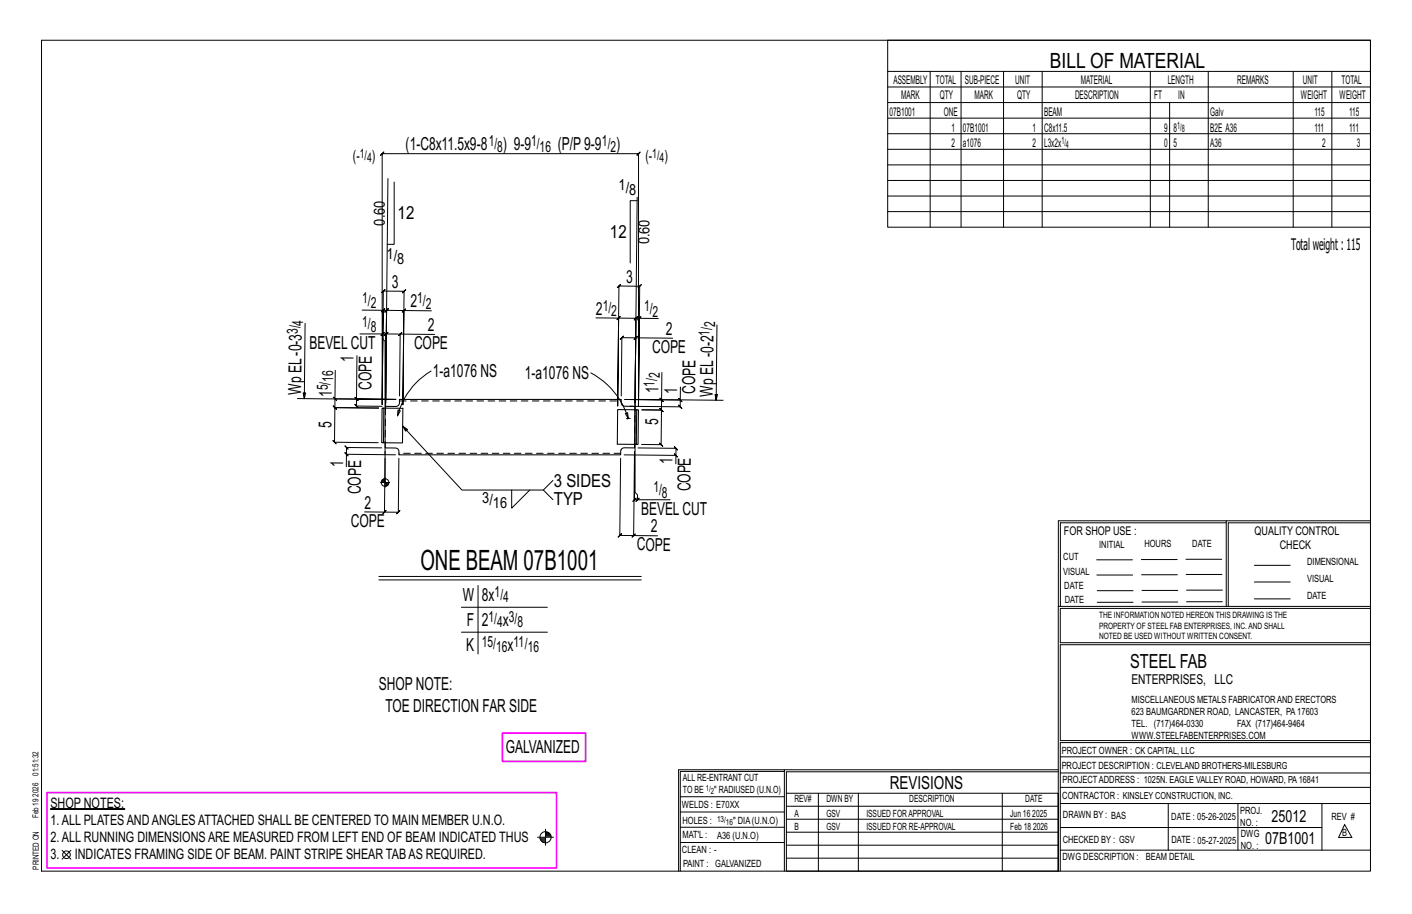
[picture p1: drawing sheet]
<svg xmlns="http://www.w3.org/2000/svg" width="432mm" height="279mm" viewBox="0 0 432 279" stroke-linecap="round" stroke-linejoin="round" font-family="sans-serif">
<path d="M15.4 247.2h22.8v.2h-22.8z" fill="#000" stroke="#000" stroke-width=".31"/>
<g fill="none" stroke="#000" stroke-width=".31">
<path d="M12.7 12.3h406.4v254h-406.4zM271.5 12.3h147.6v57.2h-147.6zM271.5 21.8h147.6M271.5 26.6h147.6M271.5 31.4h147.6M271.5 36.1h147.6M284.5 21.8v47.7M293.9 21.8v47.7M306.9 21.8v47.7M318.7 21.8v47.7M351.8 21.8v47.7M357.7 31.4v38.1"/>
<path d="M369.5 21.8v47.7M395.5 21.8v47.7M407.3 21.8v47.7M118.6 54.6l-.7 69.6M120.5 55.6v19.1h-2.1M271.5 40.9h147.6M271.5 45.6h147.6M271.5 50.4h147.6M271.5 55.2h147.6M271.5 59.9h147.6M194.8 61.3h-2.1v19.1M194.9 60.3l-.8 76.6"/>
<path d="M271.5 64.7h147.6M93.3 98.9l-.2 23-.4-1.8h.8l-.4 1.8M110.8 94.8l6.4 .1-.3 28.8 .3-34.7-.5 .5 1-1-.5 .5h6.4l-.5 .5 1-1-.5 .5-.4 34.8 .3-28.9 8.4 .1M116.7 95.4l1-1zM117.2 94.9h1l-.5 .5 1-1-.5 .5-.3 28.3M123 95.4l1-1zM123.5 94.9h-5.3l.5-.5-1 1 .5-.5-.3 28.3M182.2 97.2h7l-.3 26.9 .4-36.7-.5 .5 1-1-.5 .5 6.3 .1-.5 .5 1-1-.5 .5-.4 36.7 .3-26.9 5.8 .1M188.7 97.7l1-1zM189.2 97.2l5.3 .1-.5 .5 1-1-.5 .5-.3 25.9M195 97.8l1-1zM195.5 97.3h-1l.5-.5-1 1 .5-.5-.3 25.9"/>
<path d="M219.3 99.3l-.3 23-.3-1.7h.7l-.4 1.7M109.2 108.7l-.2 13.3 12.1 .1-18.7-.2 .1-8.7M110 102.1h7v1.5l.8 .7v34.7M116.5 102.6l1-1zM117 102.1h.9l-.5 .5 1-1-.5 .5v20M121.9 102.6l1-1zM122.4 102.1h-4.3l.5-.5-1 1 .5-.5-.2 21.1M131.8 113.4a22.4 22.4 0 0 0-10.2 13.7M132.9 102.2l-10.5-.1-.2 18.9M180.7 114a23.6 23.6 0 0 1 11.4 13.9M193.9 103.8l1-1zM194.4 103.3l-4.2-.1 .5-.5-1 1 .5-.5-.2 17.8"/>
<path d="M202.4 113.9l-.1 8.3-11.3-.1 17 .2 .1-4M205.7 103.4l-11.3-.1-.2 19.9M90.9 121.8l26 .3v-75.1l-.5 .5 1-1-.5 .5h78.4l-.5 .5 1-1-.5 .5v75.1l25.8 .3M101.9 121.4l1 1zM102.4 121.9v2.7l-.5-.5 1 1-.5-.5 13.4 .1-13.4-.1-.5-.5 1 1-.5-.5-.1 10.6-.5-.5 1 1-.5-.5 13.4 .1M105.5 138.4l.9 1zM108.5 121.5l1 1zM109 122v2.1l-.5-.5 1 1-.5-.5 7.9 .1M116.7 136.9l-10.7-.1-.5-.5 1 1-.5-.5-.1 2.1M117.8 138l-.2 18.5h-6.1M120.9 139l-15-.1v3.8M121.7 125.3l.7 .3-.8 1.5z"/>
<path d="M123.1 130.3l1 1.5 .5-.5-1.5-1 18.2 19.5h24.9l2.9-2.9M190.9 139l15.8 .2v2.6M191.2 126.4l.7-.2 .2 1.7zM192.1 127.9l-.5 .1M192.7 127.9h-.6M194 139v13.8l-.5 .5 1-1-.5 .5h1M194 138l-.2 25.7 7.3 .1M194.2 122.1v28.4l.8 .8v1.5h9.9M195.1 136.9l11.6 .2-.5-.6 1 1.1-.5-.5v2.1M201.8 121.7l1 1zM202.3 122.2v3.1l-.5-.5 1 1.1-.5-.6h-6h6l-.5-.5 1 1.1-.5-.6-.1 10.6-.5-.5 1 1-.5-.5h-6M206.2 138.7l1 1z"/>
<path d="M207.5 121.8l1 1zM208 122.3v2.1l-.5-.5 1 1-.5-.5-15.4-.2M116.4 147.5h2.8M116.7 147v.5M116.9 146.7v.8M117.1 157l1-.9zM117.1 146.5v1M117.3 146.4v1.1M117.5 146.4v1.1M117.8 140.1v8.8M118 147.5v1.1M118.2 147.5v1.1"/>
<path d="M118.4 147.5v1M118.6 147.5v.8M118.8 147.5v.5M122 140.1l-.2 16.5 .5-.5-1 1 .5-.5-4.2-.1M156.5 149.8v5.5l5.5-5.5M166.2 149.8l2.9 2.9M189.8 140.1l-.3 23.6-.5 .5 1-1-.5 .5h4.3M194.5 153.3l1-1zM375 159.8h-50.7v25.6M375 159.2h-51.3l-.1 107.1M419.1 159.2h-44.1v26.2M419.1 159.8h-43.5v25.6"/>
<path d="M115.9 176.2h80.2M115.9 177.3h80.2M146.2 179v20.9M193.3 164.2l1-1zM335.4 171.1h10.9M335.4 175.8h11M349 171h11M349.1 175.7h11M362.7 171h10.9M362.7 175.6h11M383.6 172.8h11M383.6 177.9h11"/>
<path d="M141.1 185.6h26.3M141.1 193.3h26.3M323.7 185.4h95.4M335.5 184.1h11M335.5 180.6h11M349.2 184h11M349.2 180.5h11M362.9 180.4h10.9M362.9 184h10.9M383.6 183.1h11M419.1 186h-94.9v10.5h94.9M419.1 197.1h-94.9v29.3h94.9v.6h-94.9v39.3"/>
<path d="M239.9 235.8h-31.9v30.5M239.9 235.3h-32.4v31M323.6 235.3h-83.7v31M323.6 235.9h-83.1v6.6M324.2 236.3h94.9M324.2 231.4h94.9M19 259.9l2.7 2.7M21.7 259.9l-2.7 2.7M164.4 255.9h4.9M165.1 256.2h1.7M165.2 256.5h1.6M165.3 256.8h1.5"/>
<path d="M165.6 257.1h1.2M165.9 257.4h.9M166.8 253.5v4.9M166.8 254.5h1M166.8 255.6h1.7M166.8 254.8h1.3M166.8 255.1h1.5M166.8 255.4h1.6M208 252.9h31.9M208 257.5h31.9M208 243.6h31.9M208 248.2h31.9"/>
<path d="M240.5 242.5h83.1v23.8h-83.1zM240.5 258.4h83.1M240.5 254.4h83.1M240.5 250.4h83.1M240.5 246.5h83.1M250.3 242.5v23.8M262.5 242.5v23.8M306.5 242.5v23.8M324.2 253h80.1M324.2 245.6h94.9M324.2 259.9h94.9M324.2 240.7h94.9"/>
<path d="M357.3 245.6v14.3M378.6 245.6v14.3M404.3 245.6v14.3M411.2 252.1l2.2 3.9h-4zM240.5 262.3h83.1"/>
<circle cx="117.8" cy="147.5" r="1.16"/>
<circle cx="166.8" cy="255.9" r="1.71"/>
<circle cx="20.3" cy="261.3" r="1.17"/>
</g>
<path d="M153.6 224.1h25.5v8.7h-25.5zM14.4 242.3h155.8v23h-155.8z" fill="none" stroke="#f0f" stroke-width=".5"/>
<path d="M116.8 124.8h.6l-.1 10.5h-.6zM117.4 124.8h5.8l-.1 10.6-5.8-.1M117.8 135.3v1.6l3.2 .1a1.06 1.06 0 0 1 1 1v1h67.8v-1.1a1.06 1.06 0 0 1 1.1-1h3.2v-1.1M117.9 124.8v-.6l3.2 .1a1.06 1.06 0 0 0 1.1-1.1v-1.1h67.8v1a1.06 1.06 0 0 0 1 1.1h3.2v1.1M194.7 125.3h.5l-.1 10.6-.5-.1zM194.7 125.3l-5.8-.1-.1 10.6h5.8" fill="none" stroke="#000" stroke-width=".32"/>
<path d="M117.9 124.8l-.1 10.5M122.2 122.6h67.8M189.8 138.6h-67.8M194.1 135.8l.1-10.5" fill="none" stroke="#000" stroke-width=".31" stroke-dasharray="2 1.4"/>
<text font-size="8.6" x="128.6" y="174.3">ONE BEAM 07B1001</text>
<text font-size="6.4" x="321.1" y="20.7">BILL OF MATERIAL</text>
<text font-size="5.9" x="345.6" y="204.1">STEEL FAB</text>
<g font-size="5.5">
<text x="124" y="46">(1-C8x11.5x9-8</text>
<text x="153.8" y="46">) 9-9</text>
<text x="170.6" y="46">(P/P9-9</text>
<text x="188.4" y="46">)</text>
<text x="121.6" y="66.9">12</text>
<text x="186.5" y="72.6">12</text>
<text x="119.9" y="88" transform="rotate(1 119.9 88)">3</text>
<text x="191.4" y="86.5" transform="rotate(1 191.4 86.5)">3</text>
<text x="125.5" y="94" transform="rotate(1 125.5 94)">2</text>
<text x="130.9" y="101.2" transform="rotate(1 130.9 101.2)">2</text>
<text x="182.2" y="96.2" transform="rotate(1 182.2 96.2)">2</text>
<text x="94.7" y="106.6">BEVELCUT</text>
<text x="126.6" y="106.7" transform="rotate(1 126.6 106.7)">COPE</text>
<text x="199.4" y="107.9" transform="rotate(1 199.4 107.9)">COPE</text>
<text x="203.7" y="102.4" transform="rotate(1 203.7 102.4)">2</text>
<text x="108.1" y="110.8" transform="rotate(-89 108.1 110.8)">1</text>
<text x="113.6" y="119.2" transform="rotate(-89 113.6 119.2)">COPE</text>
<text x="132.4" y="115.3">1-a1076 NS</text>
<text x="160.5" y="115.9">1-a1076 NS</text>
<text x="92.1" y="120.8" transform="rotate(-89 92.1 120.8)">WpEL-0-3</text>
<text x="101.4" y="121.4" transform="rotate(-89 101.4 121.4)">1</text>
<text x="201.3" y="120.2" transform="rotate(-89 201.3 120.2)">1</text>
<text x="207.1" y="120.3" transform="rotate(-89 207.1 120.3)">1</text>
<text x="212.6" y="120.4" transform="rotate(-89 212.6 120.4)">COPE</text>
<text x="218" y="121.3" transform="rotate(-89 218 121.3)">WpEL-0-2</text>
<text x="101.3" y="130.9" transform="rotate(-89 101.3 130.9)">5</text>
<text x="201.2" y="129.9" transform="rotate(-89 201.2 129.9)">5</text>
<text x="104.9" y="142.7" transform="rotate(-89 104.9 142.7)">1</text>
<text x="205.7" y="141.8" transform="rotate(-89 205.7 141.8)">1</text>
<text x="169.3" y="148.8">3 SIDES</text>
<text x="110.4" y="151.1" transform="rotate(-89 110.4 151.1)">COPE</text>
<text x="111.5" y="155.5" transform="rotate(1 111.5 155.5)">2</text>
<text x="169.3" y="154.3">TYP</text>
<text x="211.1" y="150.2" transform="rotate(-89 211.1 150.2)">COPE</text>
<text x="107.3" y="161" transform="rotate(1 107.3 161)">COPE</text>
<text x="196.1" y="157.5">BEVELCUT</text>
<text x="199" y="162.8" transform="rotate(1 199 162.8)">2</text>
<text x="194.8" y="168.3" transform="rotate(1 194.8 168.3)">COPE</text>
<text x="141.5" y="183.7">W</text>
<text x="147.4" y="183.7">8x</text>
<text x="142.7" y="191.3">F</text>
<text x="147.4" y="191.3">2</text>
<text x="153.8" y="191.3">x</text>
<text x="142.5" y="198.9">K</text>
<text x="155.2" y="198.9">x</text>
<text x="115.9" y="211">SHOPNOTE:</text>
<text x="117.9" y="217.6">TOE DIRECTION FAR SIDE</text>
<text x="154.7" y="230.2">GALVANIZED</text>
<text x="272.2" y="241.1">REVISIONS</text>
</g>
<g font-size="5.1">
<text x="388.9" y="251.3">25012</text>
<text x="386.9" y="258.1">07B1001</text>
</g>
<text font-size="4.9" x="394.8" y="76.4">Totalweight : 115</text>
<g font-size="4.7">
<text x="149.5" y="44.7">1/</text>
<text x="152.1" y="46.4">8</text>
<text x="162.4" y="44.7">1/</text>
<text x="165" y="46.4">16</text>
<text x="184.1" y="44.7">1/</text>
<text x="186.7" y="46.4">2</text>
<text x="107.9" y="49.3">(-</text>
<text x="113.7" y="49.3">)</text>
<text x="197.4" y="49.3">(-</text>
<text x="203.2" y="49.3">)</text>
<text x="189.2" y="58.1">1/</text>
<text x="192.5" y="59.7">8</text>
<text x="117.6" y="69" transform="rotate(-89 117.6 69)">0.60</text>
<text x="198.6" y="74.7" transform="rotate(-89 198.6 74.7)">0.60</text>
<text x="118.2" y="79">1/</text>
<text x="121.5" y="80.7">8</text>
<text x="110.8" y="92.6" transform="rotate(1 110.8 92.6)">1/</text>
<text x="113.4" y="94.2" transform="rotate(1 113.4 94.2)">2</text>
<text x="127.6" y="92.7" transform="rotate(1 127.6 92.7)">1/</text>
<text x="130.2" y="94.4" transform="rotate(1 130.2 94.4)">2</text>
<text x="184.3" y="95" transform="rotate(1 184.3 95)">1/</text>
<text x="197" y="95.1" transform="rotate(1 197 95.1)">1/</text>
<text x="92.7" y="99.5" transform="rotate(-89 92.7 99.5)">4</text>
<text x="110.8" y="99.8">1/</text>
<text x="113.4" y="101.5">8</text>
<text x="186.9" y="96.6" transform="rotate(1 186.9 96.6)">2</text>
<text x="199.6" y="96.8" transform="rotate(1 199.6 96.8)">2</text>
<text x="218.7" y="100" transform="rotate(-89 218.7 100)">2</text>
<text x="91" y="102.1" transform="rotate(-89 91 102.1)">3/</text>
<text x="217" y="102.6" transform="rotate(-89 217 102.6)">1/</text>
<text x="100.2" y="119.3" transform="rotate(-89 100.2 119.3)">5/</text>
<text x="101.9" y="116.7" transform="rotate(-89 101.9 116.7)">16</text>
<text x="200.1" y="118.2" transform="rotate(-89 200.1 118.2)">1/</text>
<text x="201.8" y="115.6" transform="rotate(-89 201.8 115.6)">2</text>
<text x="147.5" y="153.6">3/</text>
<text x="150.7" y="155.3">16</text>
<text x="199.8" y="150.5">1/</text>
<text x="202.4" y="152.2">8</text>
<text x="151.3" y="182.4">1/</text>
<text x="153.9" y="184.1">4</text>
<text x="149.4" y="190.1">1/</text>
<text x="152" y="191.7">4</text>
<text x="155.6" y="190.1">3/</text>
<text x="158.2" y="191.7">8</text>
<text x="147.4" y="197.7">15/</text>
<text x="157.1" y="197.7">11/</text>
<text x="151.7" y="199.3">16</text>
<text x="161.4" y="199.3">16</text>
</g>
<g font-size="4.4">
<text x="15.4" y="247">SHOP NOTES:</text>
<text x="15.4" y="257.5">2.ALL RUNNING DIMENSIONSARE MEASURED FROM LEFT END OF BEAM INDICATED THUS</text>
<text x="15.4" y="252.2">1.ALL PLATESANDANGLESATTACHED SHALL BE CENTERED TO MAIN MEMBER U.N.O.</text>
<text x="15.4" y="262.7">3.</text>
<text x="22.8" y="262.7">INDICATES FRAMING SIDE OF BEAM. PAINT STRIPE SHEAR TABAS REQUIRED.</text>
</g>
<text font-size="4.2" x="346" y="209.1">ENTERPRISES, LLC</text>
<g font-size="4">
<text x="110" y="48.2">1/</text>
<text x="112.2" y="49.6">4</text>
<text x="199.5" y="48.2">1/</text>
<text x="201.7" y="49.6">4</text>
</g>
<g font-size="3.7">
<text x="273.2" y="25.6">ASSEMBLY</text>
<text x="286.2" y="25.6">TOTAL</text>
<text x="295.1" y="25.6">SUB-PIECE</text>
<text x="310.4" y="25.6">UNIT</text>
<text x="330.5" y="25.6">MATERIAL</text>
<text x="357.1" y="25.6">LENGTH</text>
<text x="378.3" y="25.6">REMARKS</text>
<text x="398.4" y="25.6">UNIT</text>
<text x="410.2" y="25.6">TOTAL</text>
<text x="272.1" y="35.5">07B1001</text>
<text x="275.6" y="30.4">MARK</text>
<text x="287.4" y="30.4">QTY</text>
<text x="288.6" y="35.5">ONE</text>
<text x="298" y="30.4">MARK</text>
<text x="311" y="30.4">QTY</text>
<text x="319.3" y="35.5">BEAM</text>
<text x="328.7" y="30.4">DESCRIPTION</text>
<text x="353" y="30.4">FT</text>
<text x="360.3" y="30.4">IN</text>
<text x="370.1" y="35.5">Galv</text>
<text x="397.8" y="30.4">WEIGHT</text>
<text x="402" y="35.5">115</text>
<text x="409.6" y="30.4">WEIGHT</text>
<text x="412.6" y="35.5">115</text>
<text x="290.9" y="40.2">1</text>
<text x="294.5" y="40.2">07B1001</text>
<text x="315.8" y="40.2">1</text>
<text x="319.3" y="40.2">C8x11.5</text>
<text x="356" y="40.2">9</text>
<text x="358.9" y="40.2">8</text>
<text x="370.1" y="40.2">B2E A36</text>
<text x="402" y="40.2">111</text>
<text x="412.6" y="40.2">111</text>
<text x="290.9" y="45">2</text>
<text x="294.5" y="45">a1076</text>
<text x="315.8" y="45">2</text>
<text x="319.3" y="45">L3x2x</text>
<text x="356" y="45">0</text>
<text x="358.9" y="45">5</text>
<text x="370.1" y="45">A36</text>
<text x="404.3" y="45">2</text>
<text x="415" y="45">3</text>
<text x="325.3" y="163.4">FOR SHOP USE :</text>
<text x="383.7" y="163.4">QUALITY CONTROL</text>
<text x="391.4" y="167.8">CHECK</text>
</g>
<g font-size="3.1">
<text x="360" y="39.4">1/</text>
<text x="361.4" y="40.5">8</text>
<text x="324.6" y="44.1">1/</text>
<text x="326" y="45.3">4</text>
<text x="336.2" y="167.4">INITIAL</text>
<text x="350" y="167.1">HOURS</text>
<text x="364.6" y="167.2">DATE</text>
<text x="325.2" y="171.3">CUT</text>
<text x="399.8" y="172.8">DIMENSIONAL</text>
<text x="325.1" y="175.8">VISUAL</text>
<text x="399.8" y="177.9">VISUAL</text>
<text x="325.5" y="180">DATE</text>
<text x="325.7" y="184.4">DATE</text>
<text x="399.8" y="183.1">DATE</text>
<text x="346" y="215">MISCELLANEOUS METALS FABRICATORAND ERECTORS</text>
<text x="346" y="218.6">623 BAUMGARDNER ROAD, LANCASTER, PA17603</text>
<text x="346" y="225.8">WWW.STEELFABENTERPRISES.COM</text>
<text x="346" y="222.2">TEL. (717)464-0330</text>
<text x="378.3" y="222.2">FAX (717)464-9464</text>
<text x="324.7" y="230.5">PROJECT OWNER : CK CAPITAL, LLC</text>
<text x="208.8" y="238.8">ALL RE-ENTRANT CUT</text>
<text x="324.7" y="235.1">PROJECT DESCRIPTION : CLEVELAND BROTHERS-MILESBURG</text>
<text x="324.9" y="239.5">PROJECTADDRESS : 1025N. EAGLE VALLEY ROAD, HOWARD, PA16841</text>
<text x="208.8" y="242.5">TO BE</text>
<text x="218.4" y="242.5">&quot; RADIUSED (U.N.O)</text>
<text x="242.9" y="245.3">REV#</text>
<text x="252.7" y="245.3">DWN BY</text>
<text x="278.1" y="245.3">DESCRIPTION</text>
<text x="313.5" y="245.3">DATE</text>
<text x="324.9" y="244.2">CONTRACTOR : KINSLEY CONSTRUCTION, INC.</text>
<text x="208.5" y="247">WELDS : E70XX</text>
<text x="208.7" y="251.7">HOLES :</text>
<text x="224.2" y="251.8">&quot; DIA(U.N.O)</text>
<text x="242.9" y="249.9">A</text>
<text x="252.7" y="249.9">GSV</text>
<text x="264.9" y="249.9">ISSUED FORAPPROVAL</text>
<text x="309" y="249.9">Jun 16</text>
<text x="315.7" y="249.9">2025</text>
<text x="325.1" y="250">DRAWN BY : BAS</text>
<text x="358.2" y="250.5">DATE : 05-26-2025</text>
<text x="379.3" y="248.9">PROJ.</text>
<text x="407.2" y="250.5">REV #</text>
<text x="208.7" y="256.3">MAT'L :</text>
<text x="219.3" y="256.4">A36 (U.N.O)</text>
<text x="242.9" y="253.8">B</text>
<text x="252.7" y="253.8">GSV</text>
<text x="264.9" y="253.8">ISSUED FOR RE-APPROVAL</text>
<text x="309" y="253.8">Feb 18</text>
<text x="315.9" y="253.8">2026</text>
<text x="325" y="257.6">CHECKED BY : GSV</text>
<text x="358.3" y="257.7">DATE : 05-27-2025</text>
<text x="379.3" y="252.5">NO. :</text>
<text x="379.5" y="255.9">DWG</text>
<text x="410.5" y="255.5">B</text>
<text x="208.6" y="260.7">CLEAN : -</text>
<text x="324.9" y="262.9">DWG DESCRIPTION :</text>
<text x="350.4" y="263">BEAM DETAIL</text>
<text x="379.5" y="259.5">NO. :</text>
<text x="208.9" y="265">PAINT : GALVANIZED</text>
</g>
<g font-size="2.7">
<text x="336.1" y="189">THE INFORMATION NOTED HEREON THIS DRAWING IS THE</text>
<text x="336.1" y="195.4">NOTED BE USED WITHOUT WRITTEN CONSENT.</text>
<text x="336.1" y="192.2">PROPERTY OF STEEL FAB ENTERPRISES, INC.AND SHALL</text>
</g>
<g font-size="2.6">
<text x="215.9" y="241.8">1/</text>
<text x="217.4" y="242.7">2</text>
<text x="219.3" y="251.1">13/</text>
<text x="222" y="252.1">16</text>
</g>
<g font-size="2.5">
<text x="11.7" y="237.1" transform="rotate(-90 11.7 237.1)">01:51:32</text>
<text x="11.8" y="243.6" transform="rotate(-90 11.8 243.6)">2026</text>
<text x="11.8" y="250.1" transform="rotate(-90 11.8 250.1)">Feb 19</text>
<text x="11.9" y="265.8" transform="rotate(-90 11.9 265.8)">PRINTED ON</text>
</g>
</svg>
